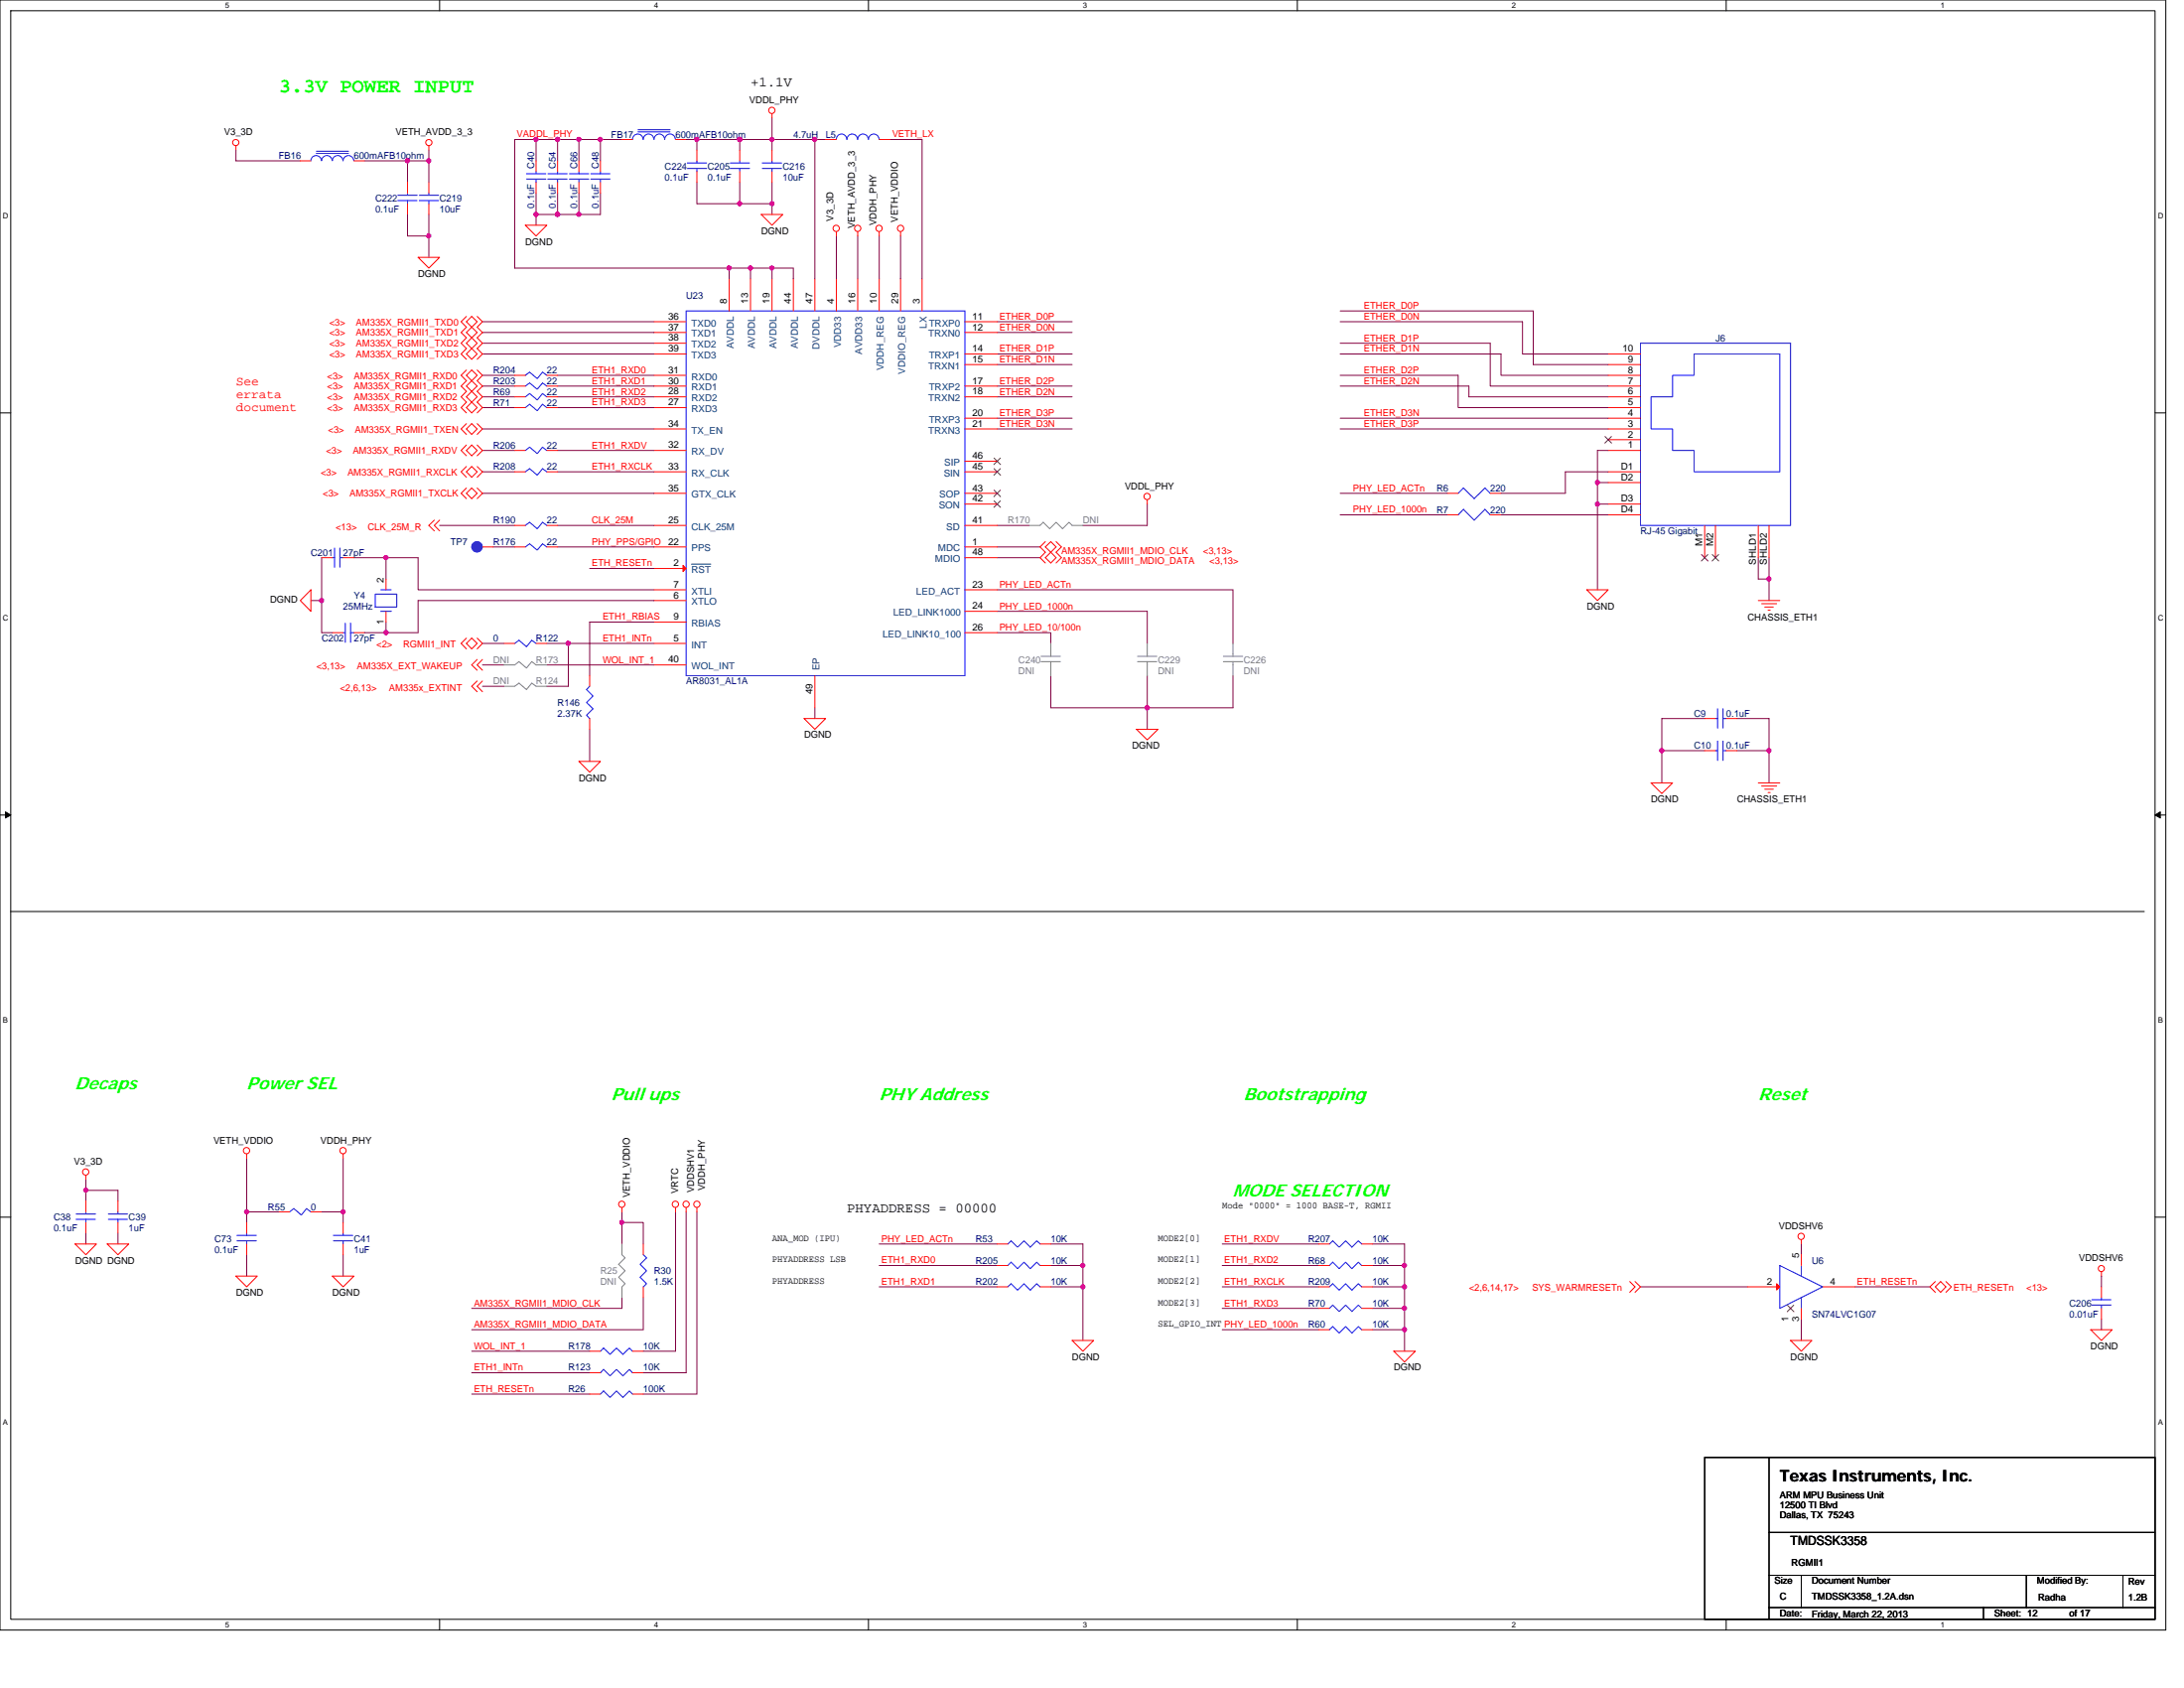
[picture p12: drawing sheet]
<svg xmlns="http://www.w3.org/2000/svg" width="279mm" height="216mm" viewBox="0 0 279 216" stroke-linecap="round" stroke-linejoin="round" font-family="sans-serif">
<path d="M0 0h277.1v208.5h-277.1zM1.4 1.4h274.3v205.7h-274.3z" fill="none" stroke="#000" stroke-width=".13"/>
<g fill="#fff">
<path d="M28.8 .1h.6v1.1h-.6z"/>
<path d="M28.8 207.3h.6v1.1h-.6z"/>
</g>
<path d="M56.2 0v1.4M56.2 207.1v1.4" fill="none" stroke="#000" stroke-width=".13"/>
<g fill="#fff">
<path d="M83.7 .1h.5v1.1h-.5z"/>
<path d="M83.7 207.3h.5v1.1h-.5z"/>
</g>
<path d="M111.1 0v1.4M111.1 207.1v1.4" fill="none" stroke="#000" stroke-width=".13"/>
<g fill="#fff">
<path d="M138.5 .1h.6v1.1h-.6z"/>
<path d="M138.5 207.3h.6v1.1h-.6z"/>
</g>
<path d="M166 0v1.4M166 207.1v1.4" fill="none" stroke="#000" stroke-width=".13"/>
<g fill="#fff">
<path d="M193.4 .1h.6v1.1h-.6z"/>
<path d="M193.4 207.3h.6v1.1h-.6z"/>
</g>
<path d="M220.8 0v1.4M220.8 207.1v1.4" fill="none" stroke="#000" stroke-width=".13"/>
<g fill="#fff">
<path d="M248.3 .1h.5v1.1h-.5z"/>
<path d="M248.3 207.3h.5v1.1h-.5z"/>
<path d="M.4 27.1h.7v1.1h-.7z"/>
<path d="M276.1 27.1h.7v1.1h-.7z"/>
<path d="M.4 78.5h.7v1.1h-.7z"/>
<path d="M276.1 78.5h.7v1.1h-.7z"/>
</g>
<path d="M0 52.8h1.4M275.7 52.8h1.4" fill="none" stroke="#000" stroke-width=".13"/>
<g fill="#fff">
<path d="M.4 130h.6v1.1h-.6z"/>
<path d="M276.1 130h.6v1.1h-.6z"/>
</g>
<path d="M0 104.2h1.4M275.7 104.2h1.4" fill="none" stroke="#000" stroke-width=".13"/>
<path d="M.7 103.8l.7 .4-.7 .4zM275.7 104.2l.7-.4v.8z" fill="#000" stroke="#000" stroke-width=".13"/>
<g fill="#fff">
<path d="M.4 181.4h.6v1.1h-.6z"/>
<path d="M276.1 181.4h.6v1.1h-.6z"/>
</g>
<path d="M1.4 116.6h272.9M0 155.7h1.4M275.7 155.7h1.4M218.1 186.4h57.6v20.7h-57.6zM226.3 186.4v20.6M226.3 196h49.4M226.3 201.5h49.4M226.3 205.6h49.4M230.4 201.5v4.1M253.7 205.6v1.4M259.2 201.5v4.1M271.6 201.5v4.1" fill="none" stroke="#000" stroke-width=".13"/>
<g fill="none" stroke="#800040" stroke-width=".13">
<path d="M30.2 19.2v1.4h8.2M54.9 19.2v1.4M68.6 17.8v2.8M68.6 17.8h-2.8v16.5h27.5M68.6 17.8h2.7M71.3 17.8v2.8M71.3 17.8h2.8M74.1 17.8h2.7M74.1 17.8v2.8M76.8 17.8v2.8M76.8 17.8h2.8M87.8 17.8h1.4"/>
<path d="M89.2 17.8v1.4M89.2 17.8h5.4M94.6 17.8h4.2v1.4M94.6 17.8v1.4M98.8 15.1v2.7h5.4M104.2 17.8h1.4M104.2 17.8v17.9M113.9 17.8h4.1v17.9M46.6 20.6h5.5M52.1 20.6h2.8M52.1 27.4v2.8h2.8M52.1 20.6v2.7"/>
<path d="M54.9 30.2v2.7M54.9 20.6v2.7M54.9 27.4v2.8M68.6 27.4v1.4M68.6 24.7v2.7M68.6 27.4h2.7M71.3 24.7v2.7M71.3 27.4h2.8M74.1 24.7v2.7M76.8 24.7v2.7h-2.7M89.2 23.3v2.8h5.4M93.3 34.3v1.4"/>
<path d="M93.3 34.3h2.7v1.4M94.6 23.3v2.8M94.6 26.1h4.2M96 34.3h2.8M98.8 26.1v1.3M98.8 34.3v1.4M98.8 23.3v2.8M98.8 34.3h2.7v1.4M107 30.2v5.5M109.7 30.2v5.5M112.5 30.2v5.5M115.2 30.2v5.5"/>
<path d="M171.5 39.8h24.7v6.8h9.5M61.7 42.5h22M61.7 41.1h22M61.7 45.3h22M61.7 43.9h22M61.7 54.9h22M61.7 57.6h4.1M61.7 48h4.1M61.7 49.4h4.1M61.7 50.8h4.1M61.7 52.1h4.1M71.3 57.6h12.4"/>
<path d="M71.3 49.4h12.4M71.3 50.8h12.4M71.3 52.1h12.4M71.3 48h12.4M127.6 45.3h9.6M127.6 46.6h9.6M127.6 50.8h9.6M127.6 41.1h9.6M127.6 53.5h9.6M127.6 42.5h9.6M127.6 54.9h9.6M127.6 49.4h9.6"/>
<path d="M171.4 49.4h16.5v1.4h17.8M171.4 41.1h23.4v4.2h10.9M171.5 45.3h20.5v2.7h13.7M171.5 53.5h34.2M171.5 54.9h34.2M171.5 48h15v4.1h19.2M171.5 43.9h19.1v5.5h15.1M205.7 57.6h-1.3v4.1M39.8 76.8h1.3M41.1 76.8v4.1h1.4M41.1 71.3v5.5M45.3 71.3h4.1"/>
<path d="M49.4 71.3h4.1v4.1h30.2M49.4 71.3v2.8M49.4 79.6v1.3M56.2 67.2h9.6M61.7 63.1h22M61.7 60.3h4.1M63.1 70h2.7M71.3 67.2h12.4M71.3 70h12.4M71.3 60.3h12.4M75.4 72.7h8.3M83.7 76.8h-30.2v4.1h-4.1"/>
<path d="M83.7 79.6h-8.3v6.8M127.6 71.3h5.5M127.6 75.4h30.1v6.9M127.6 70h5.5M127.6 67.2h4.1M127.6 78.2h19.2v4.1M146.8 64.5v2.7h-8.3M171.5 65.8h13.7M171.5 63.1h13.7M192 65.8h13.7M204.4 64.5v10.9M204.4 61.7h1.3"/>
<path d="M204.4 61.7v2.8h1.3M205.7 60.3h-5.4v2.8h-8.3M224.9 71.3v2.8h1.4M226.3 71.3v2.8M226.3 74.1v2.7M46.6 80.9h2.8M61.7 87.8h2.8M61.7 82.3h2.8M61.7 85h2.8M70 82.3h2.7v5.5h-2.7M70 85h13.7M72.7 82.3h11"/>
<path d="M75.4 93.3v4.1M104.2 90.5v1.4M127.6 80.9h6.8v1.4M134.4 86.4v4.1h12.4M146.8 90.5v2.8M146.8 86.4v4.1M157.7 86.4v4.1h-10.9M212.6 96v4.1M218.1 91.9h-5.5v4.1h5.5M222.2 91.9h4.1v4.1M222.2 96h4.1M226.3 96v4.1"/>
<path d="M11 152.3v1.3M11 157.7v1.4M11 150.9v1.4M11 152.3h4.1v1.3M15.1 157.7v1.4M31.6 155h4.1M31.6 155v1.4M31.6 148.1v6.9M41.1 155h2.8M43.9 155v1.4M43.9 148.1v6.9M79.6 156.4v2.7"/>
<path d="M79.6 155v1.4M79.6 156.4h2.7v2.7M86.4 155v17.8h-4.1M87.8 155v20.6h-5.5M89.2 155v23.3h-6.9M112.5 159.1h15.1M134.4 159.1h4.1v2.8M156.4 159.1h12.3M175.6 159.1h4.1v2.8M230.4 159.1v1.4M31.6 160.5v2.7M43.9 160.5v2.7"/>
<path d="M60.3 172.8h15.1M60.3 175.6h15.1M60.3 178.3h15.1M79.6 166v1.3h-19.3M82.3 166v4.1h-22M112.5 161.9h15.1M112.5 164.6h15.1M134.4 164.6h4.1M134.4 161.9h4.1M138.5 161.9v9.5M156.4 164.6h12.3M156.4 167.3h12.3"/>
<path d="M156.4 161.9h12.3M156.4 170.1h12.3M175.6 170.1h4.1M175.6 167.3h4.1M175.6 161.9h4.1M175.6 164.6h4.1M179.7 161.9v2.7M179.7 164.6v2.7M179.7 167.3v2.8M179.7 170.1v2.7M209.9 164.6h13.7M230.4 168.7v2.7"/>
<path d="M237.3 164.6h9.6M268.8 163.2v1.4M268.8 168.7v1.4"/>
</g>
<g fill="#f0f" stroke="#f0f" stroke-width=".13">
<circle cx="71.3" cy="27.4" r=".27"/>
<circle cx="94.6" cy="17.8" r=".27"/>
<circle cx="89.1" cy="17.8" r=".27"/>
<circle cx="54.9" cy="30.2" r=".27"/>
<circle cx="68.6" cy="17.8" r=".27"/>
<circle cx="71.3" cy="17.8" r=".27"/>
<circle cx="104.2" cy="17.8" r=".27"/>
<circle cx="98.7" cy="34.3" r=".27"/>
<circle cx="96" cy="34.3" r=".27"/>
<circle cx="54.9" cy="20.6" r=".27"/>
<circle cx="52.1" cy="20.6" r=".27"/>
<circle cx="72.7" cy="82.3" r=".27"/>
<circle cx="98.7" cy="17.8" r=".27"/>
<circle cx="68.6" cy="27.4" r=".27"/>
<circle cx="49.4" cy="71.3" r=".27"/>
<circle cx="49.4" cy="80.9" r=".27"/>
<circle cx="93.3" cy="34.3" r=".27"/>
<circle cx="74" cy="27.4" r=".27"/>
<circle cx="76.8" cy="17.8" r=".27"/>
<circle cx="74" cy="17.8" r=".27"/>
<circle cx="179.7" cy="161.8" r=".27"/>
<circle cx="179.7" cy="164.6" r=".27"/>
<circle cx="138.5" cy="164.6" r=".27"/>
<circle cx="179.7" cy="167.3" r=".27"/>
<circle cx="179.7" cy="170.1" r=".27"/>
<circle cx="79.6" cy="156.3" r=".27"/>
<circle cx="31.5" cy="155" r=".27"/>
<circle cx="43.9" cy="155" r=".27"/>
<circle cx="11" cy="152.2" r=".27"/>
<circle cx="41.1" cy="76.8" r=".27"/>
<circle cx="146.8" cy="90.5" r=".27"/>
<circle cx="98.7" cy="26" r=".27"/>
<circle cx="94.6" cy="26" r=".27"/>
<circle cx="138.5" cy="161.8" r=".27"/>
<circle cx="212.6" cy="96" r=".27"/>
<circle cx="226.3" cy="96" r=".27"/>
<circle cx="226.3" cy="74" r=".27"/>
<circle cx="204.4" cy="64.5" r=".27"/>
<circle cx="204.4" cy="61.7" r=".27"/>
</g>
<g fill="none" stroke="#f00" stroke-width=".13">
<path d="M30.2 18.6v.6M54.9 18.6v.6M79.6 17.8h1.3M86.4 17.8h1.4M89.2 19.2v1.4M94.6 19.2v1.4M98.8 14.5v.6M98.8 19.2v1.4M105.6 17.8h1.4M112.5 17.8h1.4M38.4 20.6h1.4M45.3 20.6h1.3"/>
<path d="M52.1 23.3v1.4M52.1 26.1v1.3M53.5 32.9h2.7l-1.3 1.4zM54.9 23.3v1.4M54.9 26.1v1.3M67.2 28.8h2.8l-1.4 1.4zM68.6 20.6v1.3M68.6 23.3v1.4M71.3 20.6v1.3M71.3 23.3v1.4M74.1 20.6v1.3M74.1 23.3v1.4"/>
<path d="M76.8 20.6v1.3M76.8 23.3v1.4M89.2 21.9v1.4M93.3 35.7v4.1M94.6 21.9v1.4M96 35.7v4.1M97.4 27.4h2.7l-1.3 1.4zM98.8 21.9v1.4M98.8 35.7v4.1M101.5 35.7v4.1M104.2 35.7v4.1M107 29.6v.6"/>
<path d="M107 35.7v4.1M109.7 29.6v.6M109.7 35.7v4.1M112.5 29.6v.6M112.5 35.7v4.1M115.2 29.6v.6M115.2 35.7v4.1M118 35.7v4.1M59.7 54.9l.6-.7 .7 .7-.7 .7zM59.7 41.1l.6-.6 .7 .6-.7 .7zM59.7 48l.6-.7 .7 .7-.7 .7zM59.7 54.2l-.7 .7 .7 .7"/>
<path d="M59.7 40.5l-.7 .6 .7 .7-.7 .7 .7 .7-.7 .7 .7 .7-.7 .7 .7 .7M59.7 56.9l-.7 .7 .7 .7M59.7 59.7l-.7 .6 .7 .7M59.7 47.3l-.7 .7 .7 .7-.7 .7 .7 .7-.7 .7 .7 .6-.7 .7 .7 .7M60.3 41.8l-.6 .7 .6 .7M60.3 43.2l-.6 .7 .6 .7M60.3 56.9l.7 .7-.7 .7-.6-.7zM60.3 48.7l-.6 .7 .6 .7M60.3 50.1l-.6 .7 .6 .6M60.3 41.8l.7 .7-.7 .7M60.3 43.2l.7 .7-.7 .7M60.3 44.6l.7 .7-.7 .7-.6-.7z"/>
<path d="M60.3 48.7l.7 .7-.7 .7M60.3 50.1l.7 .7-.7 .6M60.3 51.4l.7 .7-.7 .7-.6-.7zM61 54.2l.7 .7-.7 .7M61 40.5l.7 .6-.7 .7 .7 .7-.7 .7 .7 .7-.7 .7 .7 .7-.7 .7M61 56.9l.7 .7-.7 .7M61 59.7l.7 .6-.7 .7M61 47.3l.7 .7-.7 .7 .7 .7-.7 .7 .7 .7-.7 .6 .7 .7-.7 .7M65.8 52.1h1.4M65.8 57.6h1.4M65.8 48h1.4M65.8 49.4h1.4"/>
<path d="M65.8 50.8h1.4M70 52.1h1.3M70 57.6h1.3M70 48h1.3M70 49.4h1.3M70 50.8h1.3M83.7 52.1h4.1M83.7 50.8h4.1M83.7 49.4h4.1M83.7 48h4.1M83.7 57.6h4.1M83.7 54.9h4.1"/>
<path d="M83.7 41.1h4.1M83.7 42.5h4.1M83.7 43.9h4.1M83.7 45.3h4.1M123.4 59h4.2M123.4 41.1h4.2M123.4 42.5h4.2M123.4 45.3h4.2M123.4 46.6h4.2M123.4 49.4h4.2M123.4 50.8h4.2M123.4 53.5h4.2"/>
<path d="M123.4 54.9h4.2M205.7 57.6h4.2M205.7 56.2h4.2M205.7 54.9h4.2M205.7 53.5h4.2M205.7 52.1h4.2M205.7 50.8h4.2M205.7 49.4h4.2M205.7 48h4.2M205.7 46.6h4.2M205.7 45.3h4.2M39.8 75.4v2.8l-1.4-1.4z"/>
<path d="M41.1 71.3h1.4M43.9 71.3h1.4M49.4 78.2v1.4M49.4 74.1v1.3M55.6 66.5l-.7 .7 .7 .7M56.2 66.5l-.6 .7 .6 .7M59.7 63.1l.6-.7 .7 .7-.7 .7zM59.7 60.3l.6-.6 .7 .6-.7 .7zM59.7 62.4l-.7 .7 .7 .7M61 62.4l.7 .7-.7 .7M61.7 70h1.4M65.8 70h1.4"/>
<path d="M65.8 67.2h1.4M65.8 60.3h1.4M70 70h1.3M70 67.2h1.3M70 60.3h1.3M83.7 67.2h4.1M83.7 70h4.1M83.7 76.8h4.1M83.7 75.4h4.1M83.7 79.6h4.1M83.7 60.3h4.1M83.7 63.1h4.1"/>
<path d="M83.7 72.7h4.1M123.4 60.3h4.2M123.4 67.2h4.2M123.4 64.5h4.2M123.4 63.1h4.2M123.4 75.4h4.2M123.4 78.2h4.2M123.4 70h4.2M123.4 71.3h4.2M133.7 69.3l-.6 .7 .6 .6-.6 .7 .6 .7M133.7 70l.7-.7 .7 .7-.7 .6zM134.4 70.6l.7 .7-.7 .7-.7-.7z"/>
<path d="M135.1 69.3l.7 .7-.7 .6 .7 .7-.7 .7M146.8 63.9v.6M185.2 63.1h1.3M185.2 65.8h1.3M190.6 63.1h1.4M190.6 65.8h1.4M203 75.4h2.7l-1.3 1.4zM205.7 60.3h4.2M205.7 61.7h4.2M205.7 64.5h4.2M205.7 65.8h4.2M218.1 67.2v4.1"/>
<path d="M219.5 67.2v4.1M224.9 76.8h2.8M224.9 67.2v4.1M225.4 77.2h1.9M225.8 77.6h1.1M226.2 78h.3M226.3 67.2v4.1M42.5 80.9h1.4M45.3 80.9h1.3M59.7 82.3l.6-.7 .7 .7-.7 .7zM59.7 81.6l-.7 .7 .7 .7M61 84.3l-.7 .7 .7 .7"/>
<path d="M61 87.1l-.7 .7 .7 .7M61 81.6l.7 .7-.7 .7M61.7 84.3l-.7 .7 .7 .7M61.7 87.1l-.7 .7 .7 .7M64.5 82.3h1.3M68.6 82.3h1.4M74.1 97.4h2.7l-1.4 1.4zM75.4 86.4v1.4M75.4 91.9v1.4M83.7 82.3h4.1M83.7 85h4.1M102.9 91.9h2.7l-1.4 1.4z"/>
<path d="M104.2 86.4v4.1M123.4 80.9h4.2M145.4 93.3h2.7l-1.3 1.3zM218.1 91.9h1.4M218.1 96h1.4M220.8 91.9h1.4M220.8 96h1.4M211.2 100.1h2.8l-1.4 1.4zM224.9 100.1h2.8M225.4 100.5h1.9M225.8 100.9h1.1M226.2 101.4h.3"/>
<path d="M9.6 159.1h2.7l-1.3 1.4zM11 150.3v.6M11 153.6v1.4M11 156.4v1.3M13.7 159.1h2.8l-1.4 1.4zM15.1 153.6v1.4M15.1 156.4v1.3M31.6 147.6v.5M31.6 156.4v1.3M31.6 159.1v1.4M35.7 155h1.3M39.8 155h1.3"/>
<path d="M43.9 147.6v.5M43.9 156.4v1.3M43.9 159.1v1.4M79.6 154.5v.5M82.3 159.1v1.4M86.4 154.5v.5M87.8 154.5v.5M89.2 154.5v.5M127.6 159.1h1.3M133.1 159.1h1.3M168.7 159.1h1.4M174.2 159.1h1.4"/>
<path d="M230.4 158.6v.5M30.2 163.2h2.7l-1.3 1.4zM42.5 163.2h2.8l-1.4 1.4zM75.4 178.3h1.4M75.4 175.6h1.4M75.4 172.8h1.4M80.9 178.3h1.4M80.9 175.6h1.4M80.9 172.8h1.4M82.3 164.6v1.4M127.6 161.9h1.3M127.6 164.6h1.3"/>
<path d="M133.1 161.9h1.3M133.1 164.6h1.3M137.2 171.4h2.7l-1.4 1.4zM168.7 170.1h1.4M168.7 164.6h1.4M168.7 167.3h1.4M168.7 161.9h1.4M174.2 170.1h1.4M174.2 164.6h1.4M174.2 167.3h1.4M174.2 161.9h1.4M178.3 172.8h2.8l-1.4 1.4z"/>
<path d="M208.5 163.9l.7 .7-.7 .7M209.2 163.9l.7 .7-.7 .7M223.6 164.6h4.1M229.1 171.4h2.7l-1.4 1.4zM229.1 167.3h.1M230.4 160.5v1.4M230.4 167.3v1.4M233.2 164.6h4.1M247.6 164.6l.7-.7 .6 .7-.6 .7zM247.6 163.9l-.7 .7 .7 .7M248.9 163.9l.7 .7-.7 .7M267.5 170.1h2.7l-1.4 1.4z"/>
<path d="M268.8 162.7v.5M268.8 164.6v1.4M268.8 167.3v1.4"/>
<circle cx="30.2" cy="18.2" r=".4"/>
<circle cx="54.9" cy="18.2" r=".4"/>
<circle cx="98.7" cy="14.1" r=".4"/>
<circle cx="107" cy="29.2" r=".4"/>
<circle cx="109.7" cy="29.2" r=".4"/>
<circle cx="112.5" cy="29.2" r=".4"/>
<circle cx="115.2" cy="29.2" r=".4"/>
<circle cx="146.7" cy="63.5" r=".4"/>
<circle cx="11" cy="149.9" r=".4"/>
<circle cx="31.5" cy="147.2" r=".4"/>
<circle cx="43.9" cy="147.2" r=".4"/>
<circle cx="79.5" cy="154" r=".4"/>
<circle cx="86.4" cy="154" r=".4"/>
<circle cx="87.8" cy="154" r=".4"/>
<circle cx="89.2" cy="154" r=".4"/>
<circle cx="230.4" cy="158.1" r=".4"/>
<circle cx="268.8" cy="162.3" r=".39"/>
</g>
<g fill="none" stroke="#00f" stroke-width=".13">
<path d="M40.5 19.6h4.1M40.5 19.3h4.1M80.9 17.8a.68 .68 0 0 1 .7-.7 .68 .68 0 0 1 .7 .7M81.6 16.9h4.1M81.6 16.6h4.1M82.3 17.8a.68 .68 0 0 1 .7-.7 .68 .68 0 0 1 .7 .7 .69 .69 0 0 1 .6-.7 .69 .69 0 0 1 .7 .7M85 17.8a.68 .68 0 0 1 .7-.7 .68 .68 0 0 1 .7 .7M107 17.8a.67 .67 0 0 1 .7-.7 .67 .67 0 0 1 .6 .7M108.4 17.8a.68 .68 0 0 1 .6-.7 .68 .68 0 0 1 .7 .7M109.7 17.8a.68 .68 0 0 1 .7-.7 .68 .68 0 0 1 .7 .7 .69 .69 0 0 1 .7-.7 .69 .69 0 0 1 .7 .7M39.8 20.6a.68 .68 0 0 1 .6-.7 .68 .68 0 0 1 .7 .7M41.1 20.6a.68 .68 0 0 1 .7-.7 .68 .68 0 0 1 .7 .7 .69 .69 0 0 1 .7-.7 .69 .69 0 0 1 .7 .7"/>
<path d="M43.9 20.6a.68 .68 0 0 1 .7-.7 .68 .68 0 0 1 .7 .7M50.9 25.7h2.5M50.9 25h2.5M52.1 24.7v.3M52.1 25.7v.4M53.6 25.7h2.5M53.6 25h2.5M54.9 24.7v.3M54.9 25.7v.4M67.4 22.9h2.4M67.4 22.2h2.4M68.6 21.9v.3"/>
<path d="M68.6 22.9v.4M70.1 22.9h2.5M70.1 22.2h2.5M71.3 21.9v.3M71.3 22.9v.4M72.8 22.9h2.5M72.8 22.2h2.5M74.1 21.9v.3M74.1 22.9v.4M75.6 22.9h2.4M75.6 22.2h2.4M76.8 21.9v.3"/>
<path d="M76.8 22.9v.4M87.8 39.8h35.6v46.6h-35.6zM87.9 21.5h2.5M87.9 20.8h2.5M89.2 20.6v.2M89.2 21.5v.4M93.4 21.5h2.5M93.4 20.8h2.5M94.6 20.6v.2M94.6 21.5v.4M97.5 21.5h2.5M97.5 20.8h2.5"/>
<path d="M98.8 20.6v.2M98.8 21.5v.4M67.2 52.1l.6-.4 .9 .8 .7-.8 .6 .4M67.2 57.6l.6-.4 .9 .8 .7-.8 .6 .4M67.2 48l.6-.4 .9 .8 .7-.8 .6 .4M67.2 49.4l.6-.4 .9 .8 .7-.8 .6 .4M67.2 50.8l.6-.5 .9 .9 .7-.9 .6 .5M209.9 43.9h19.2v23.3h-19.2zM214 48h2.7v-2.7h11v15h-11v-2.7h-2.7v-2.7h-2.8v-4.1h2.8zM42.5 71.3h.3M42.8 70.1v2.5M43.5 70.1v2.5"/>
<path d="M43.5 71.3h.4M44.2 79.7v2.5M44.9 79.7v2.5M48 76h2.8v1.6h-2.8zM48.7 78.2h1.4M48.7 75.4h1.4M67.2 70l.6-.4 .9 .8 .7-.8 .6 .4M67.2 67.2l.6-.4 .9 .8 .7-.8 .6 .4M67.2 60.3l.6-.4 .9 .9 .7-.9 .6 .4M186.5 63.1l.7-.7 1.4 1.4 1.4-1.4 .6 .7M186.5 65.8l.7-.6 1.4 1.3 1.4-1.3 .6 .6M43.9 80.9h.3"/>
<path d="M44.9 80.9h.4M65.8 82.3l.6-.4 1 .8 .6-.8 .6 .4M75.4 87.8l-.4 .4 .9 .8-.9 .9 .9 .8-.9 .8 .4 .4M219.5 91.9h.2M219.5 96h.2M219.7 90.7v2.4M219.7 94.8v2.5M220.4 90.7v2.4M220.4 94.8v2.5M220.4 91.9h.4M220.4 96h.4M9.7 156h2.5"/>
<path d="M9.7 155.3h2.5M11 155v.3M11 156v.4M13.9 156h2.4M13.9 155.3h2.4M15.1 155v.3M15.1 156v.4M30.3 158.7h2.5M30.3 158h2.5M31.6 157.7v.3M31.6 158.7v.4M39.8 155l-.6-.4-.7 .8-.9-.8-.6 .4"/>
<path d="M42.7 158.7h2.4M42.7 158h2.4M43.9 157.7v.3M43.9 158.7v.4M133.1 159.1l-.5-.4-.8 .8-.8-.8-.8 .8-.9-.8-.4 .4M174.2 159.1l-.4-.4-.8 .8-.9-.8-.8 .8-.8-.8-.4 .4M80.9 178.3l-.4-.4-.8 .8-.8-.8-.9 .8-.8-.8-.4 .4M80.9 175.6l-.4-.4-.8 .8-.8-.8-.9 .8-.8-.8-.4 .4M80.9 172.8l-.4-.4-.8 .8-.8-.8-.9 .8-.8-.8-.4 .4M82.3 160.5l.4 .4-.8 .8 .8 .8-.8 .9 .8 .8-.4 .4M133.1 161.9l-.5-.5-.8 .9-.8-.9-.8 .9-.9-.9-.4 .5M133.1 164.6l-.5-.4-.8 .8-.8-.8-.8 .8-.9-.8-.4 .4"/>
<path d="M174.2 170.1l-.4-.4-.8 .8-.9-.8-.8 .8-.8-.8-.4 .4M174.2 164.6l-.4-.4-.8 .8-.9-.8-.8 .8-.8-.8-.4 .4M174.2 167.3l-.4-.4-.8 .8-.9-.8-.8 .8-.8-.8-.4 .4M174.2 161.9l-.4-.5-.8 .9-.9-.9-.8 .9-.8-.9-.4 .5M227.7 161.9l5.5 2.7-5.5 2.7zM230.4 161.9v1.3M230.4 166v1.3M267.6 166.9h2.5M267.6 166.2h2.5M268.8 166v.2M268.8 166.9v.4"/>
</g>
<g fill="#f00" stroke="#f00" stroke-width=".13">
<path d="M227.3 164.2l.4 .4-.4 .4z"/>
<path d="M87.4 72.3l.4 .4-.4 .4z"/>
</g>
<g fill="none" stroke="#804000" stroke-width=".13">
<path d="M127.2 59.9l.8 .9M127.2 58.6l.8 .8M128 59.9l-.9 .9M128 58.6l-.9 .8M205.3 55.8l.9 .9M206.1 55.8l-.8 .9M127.2 64.1l.8 .8M127.2 62.7l.8 .8M128 64.1l-.9 .8M128 62.7l-.9 .8M217.7 70.9l.8 .9M218.5 70.9l-.8 .9"/>
<path d="M219.1 70.9l.8 .9M219.9 70.9l-.9 .9M228.7 166.9l.8 .9M229.5 166.9l-.9 .9"/>
</g>
<g fill="none" stroke="#808080" stroke-width=".13">
<path d="M131.7 67.2h1.4l.4-.4 .8 .8 .8-.8 .8 .8 .9-.8 .4 .4h1.3M64.5 87.8h1.3l.6-.4 1 .8 .6-.8 .6 .4h1.4M64.5 85h1.3l.6-.4 1 .8 .6-.8 .6 .4h1.4M133.2 84.6h2.5M133.2 83.9h2.5M134.4 82.3v1.6M134.4 84.6v1.8M145.5 84.6h2.5M145.5 83.9h2.5M146.8 82.3v1.6M146.8 84.6v1.8M156.5 84.6h2.5"/>
<path d="M156.5 83.9h2.5M157.7 82.3v1.6M157.7 84.6v1.8M79.6 159.1v1.4l.4 .4-.9 .8 .9 .8-.9 .9 .9 .8-.4 .4v1.4"/>
</g>
<path d="M88.5 72.2h2.4" fill="none" stroke="#004080" stroke-width=".13"/>
<circle cx="61" cy="69.9" r=".67" fill="#00f" stroke="#00f" stroke-width=".13"/>
<text font-size="2.6" fill="#0f0" x="35.7" y="11.8">3.3V POWER INPUT</text>
<g font-size="2.3" fill="#0f0">
<text x="9.6" y="139.3">Decaps</text>
<text x="31.6" y="139.3">Power SEL</text>
<text x="78.2" y="140.7">Pull ups</text>
<text x="112.5" y="140.7">PHY Address</text>
<text x="159.1" y="140.7">Bootstrapping</text>
<text x="224.9" y="140.7">Reset</text>
<text x="157.7" y="153.1">MODE SELECTION</text>
</g>
<text font-size="2.1" x="227.7" y="189.5">Texas Instruments, Inc.</text>
<g font-size="1.8">
<text x="96" y="11">+1.1V</text>
<text x="108.4" y="155">PHYADDRESS = 00000</text>
</g>
<g font-size="1.6" fill="#f00">
<text x="30.2" y="49.3">See</text>
<text x="30.2" y="50.9">errata</text>
<text x="30.2" y="52.5">document</text>
</g>
<text font-size="1.6" x="229.1" y="197.6">TMDSSK3358</text>
<g font-size="1.2">
<text x="28.7" y="17.3">V3_3D</text>
<text x="50.6" y="17.3">VETH_AVDD_3_3</text>
<text x="95.9" y="13.2">VDDL_PHY</text>
<text x="97.4" y="29.9">DGND</text>
<text x="106.6" y="28.3" transform="rotate(-90 106.6 28.3)">V3_3D</text>
<text x="109.4" y="29.2" transform="rotate(-90 109.4 29.2)">VETH_AVDD_3_3</text>
<text x="112.1" y="28.8" transform="rotate(-90 112.1 28.8)">VDDH_PHY</text>
<text x="114.9" y="28.4" transform="rotate(-90 114.9 28.4)">VETH_VDDIO</text>
<text x="53.5" y="35.4">DGND</text>
<text x="67.2" y="31.3">DGND</text>
<text x="85.5" y="40.9">36</text>
<text x="93" y="38.8" transform="rotate(-90 93 38.8)">8</text>
<text x="95.7" y="38.8" transform="rotate(-90 95.7 38.8)">13</text>
<text x="98.5" y="38.8" transform="rotate(-90 98.5 38.8)">19</text>
<text x="101.2" y="38.8" transform="rotate(-90 101.2 38.8)">44</text>
<text x="103.9" y="38.8" transform="rotate(-90 103.9 38.8)">47</text>
<text x="106.7" y="38.8" transform="rotate(-90 106.7 38.8)">4</text>
<text x="109.4" y="38.8" transform="rotate(-90 109.4 38.8)">16</text>
<text x="112.2" y="38.8" transform="rotate(-90 112.2 38.8)">10</text>
<text x="114.9" y="38.8" transform="rotate(-90 114.9 38.8)">29</text>
<text x="117.7" y="38.8" transform="rotate(-90 117.7 38.8)">3</text>
<text x="124.4" y="40.9">11</text>
<text x="85.5" y="47.7">31</text>
<text x="85.5" y="42.2">37</text>
<text x="85.5" y="43.6">38</text>
<text x="85.5" y="45">39</text>
<text x="124.4" y="45">14</text>
<text x="124.4" y="42.2">12</text>
<text x="124.4" y="46.3">15</text>
<text x="207.6" y="45">10</text>
<text x="208.2" y="47.7">8</text>
<text x="208.2" y="46.3">9</text>
<text x="85.5" y="51.8">27</text>
<text x="85.5" y="50.5">28</text>
<text x="85.5" y="49.1">30</text>
<text x="124.4" y="49.1">17</text>
<text x="124.4" y="53.2">20</text>
<text x="124.4" y="50.5">18</text>
<text x="208.2" y="53.2">4</text>
<text x="208.2" y="51.8">5</text>
<text x="208.2" y="50.5">6</text>
<text x="208.2" y="49.1">7</text>
<text x="85.5" y="57.3">32</text>
<text x="85.5" y="54.6">34</text>
<text x="124.4" y="54.6">21</text>
<text x="124.4" y="58.7">46</text>
<text x="208.2" y="57.3">1</text>
<text x="208.2" y="55.9">2</text>
<text x="208.2" y="54.6">3</text>
<text x="85.5" y="60">33</text>
<text x="85.5" y="62.8">35</text>
<text x="124.4" y="64.2">42</text>
<text x="124.4" y="60">45</text>
<text x="124.4" y="62.8">43</text>
<text x="143.9" y="62.6">VDDL_PHY</text>
<text x="207.3" y="60">D1</text>
<text x="207.3" y="61.4">D2</text>
<text x="207.3" y="64.2">D3</text>
<text x="207.3" y="65.6">D4</text>
<text x="85.5" y="66.9">25</text>
<text x="85.5" y="69.7">22</text>
<text x="124.4" y="66.9">41</text>
<text x="124.4" y="69.7">1</text>
<text x="124.4" y="71">48</text>
<text x="217.8" y="69.9" transform="rotate(-90 217.8 69.9)">M1</text>
<text x="219.2" y="69.9" transform="rotate(-90 219.2 69.9)">M2</text>
<text x="34.6" y="77.1">DGND</text>
<text x="49.1" y="74.5" transform="rotate(-90 49.1 74.5)">2</text>
<text x="86.1" y="72.4">2</text>
<text x="86.1" y="76.5">6</text>
<text x="86.1" y="75.1">7</text>
<text x="124.4" y="75.1">23</text>
<text x="124.4" y="77.9">24</text>
<text x="203" y="77.9">DGND</text>
<text x="224.6" y="72.2" transform="rotate(-90 224.6 72.2)">SHLD1</text>
<text x="226" y="72.2" transform="rotate(-90 226 72.2)">SHLD2</text>
<text x="49.1" y="79.8" transform="rotate(-90 49.1 79.8)">1</text>
<text x="86.1" y="82">5</text>
<text x="86.1" y="79.3">9</text>
<text x="124.4" y="80.6">26</text>
<text x="223.6" y="79.3">CHASSIS_ETH1</text>
<text x="85.5" y="84.8">40</text>
<text x="103.9" y="88.8" transform="rotate(-90 103.9 88.8)">49</text>
<text x="102.9" y="94.4">DGND</text>
<text x="144.8" y="95.8">DGND</text>
<text x="74.1" y="99.9">DGND</text>
<text x="211.2" y="102.6">DGND</text>
<text x="222.2" y="102.6">CHASSIS_ETH1</text>
<text x="9.5" y="149">V3_3D</text>
<text x="27.3" y="146.2">VETH_VDDIO</text>
<text x="41" y="146.2">VDDH_PHY</text>
<text x="80.6" y="153.2" transform="rotate(-90 80.6 153.2)">VETH_VDDIO</text>
<text x="86.7" y="152.7" transform="rotate(-90 86.7 152.7)">VRTC</text>
<text x="88.8" y="152.5" transform="rotate(-90 88.8 152.5)">VDDSHV1</text>
<text x="90.2" y="152.3" transform="rotate(-90 90.2 152.3)">VDDH_PHY</text>
<text x="156.4" y="154.6">Mode &quot;0000&quot; = 1000 BASE-T, RGMII</text>
<text x="9.6" y="161.6">DGND DGND</text>
<text x="98.8" y="161.5">PHYADDRESS LSB</text>
<text x="98.8" y="158.7">ANA_MOD (IPU)</text>
<text x="148.1" y="161.5">MODE2[1]</text>
<text x="148.1" y="158.7">MODE2[0]</text>
<text x="227.6" y="157.2">VDDSHV6</text>
<text x="230.1" y="160.9" transform="rotate(-90 230.1 160.9)">5</text>
<text x="266" y="161.3">VDDSHV6</text>
<text x="30.2" y="165.7">DGND</text>
<text x="42.5" y="165.7">DGND</text>
<text x="98.8" y="164.2">PHYADDRESS</text>
<text x="148.1" y="166.9">MODE2[3]</text>
<text x="148.1" y="164.2">MODE2[2]</text>
<text x="226.1" y="164.3">2</text>
<text x="234.1" y="164.3">4</text>
<text x="137.2" y="173.9">DGND</text>
<text x="148.1" y="169.7">SEL_GPIO_INT PHY_LED_1000n</text>
<text x="228.8" y="169" transform="rotate(-90 228.8 169)">1</text>
<text x="229.1" y="173.9">DGND</text>
<text x="230.1" y="169" transform="rotate(-90 230.1 169)">3</text>
<text x="267.5" y="172.6">DGND</text>
<text x="178.3" y="175.3">DGND</text>
<text x="227.7" y="191.6">ARM MPU Business Unit</text>
<text x="227.7" y="192.9">12500 TI Blvd</text>
<text x="227.7" y="194.2">Dallas, TX 75243</text>
<text x="227" y="202.6">Size</text>
<text x="229.2" y="200.3">RGMII1</text>
<text x="231.8" y="202.6">Document Number</text>
<text x="260.6" y="202.6">Modified By:</text>
<text x="272.3" y="202.8">Rev</text>
<text x="227.7" y="206.7">Date:</text>
<text x="227.7" y="204.5">C</text>
<text x="231.8" y="206.9">Friday, March 22, 2013</text>
<text x="231.8" y="204.5">TMDSSK3358_1.2A.dsn</text>
<text x="255.1" y="206.7">Sheet: 12</text>
<text x="260.8" y="204.7">Radha</text>
<text x="264.7" y="206.7">of 17</text>
<text x="272.3" y="204.7">1.2B</text>
</g>
<g font-size="1.2" fill="#f00">
<text x="66.1" y="17.6">VADDL_PHY</text>
<text x="114.1" y="17.6">VETH_LX</text>
<text x="42.1" y="41.6">&lt;3&gt;</text>
<text x="45.6" y="41.6">AM335X_RGMII1_TXD0</text>
<text x="127.8" y="40.9">ETHER_D0P</text>
<text x="174.5" y="39.5">ETHER_D0P</text>
<text x="174.5" y="40.9">ETHER_D0N</text>
<text x="42.1" y="43">&lt;3&gt;</text>
<text x="42.1" y="44.3">&lt;3&gt;</text>
<text x="42.1" y="45.7">&lt;3&gt;</text>
<text x="45.6" y="43">AM335X_RGMII1_TXD1</text>
<text x="45.6" y="44.3">AM335X_RGMII1_TXD2</text>
<text x="45.6" y="45.7">AM335X_RGMII1_TXD3</text>
<text x="75.7" y="47.7">ETH1_RXD0</text>
<text x="127.8" y="45">ETHER_D1P</text>
<text x="127.8" y="46.4">ETHER_D1N</text>
<text x="127.8" y="42.2">ETHER_D0N</text>
<text x="174.5" y="43.6">ETHER_D1P</text>
<text x="174.5" y="45">ETHER_D1N</text>
<text x="174.5" y="47.7">ETHER_D2P</text>
<text x="41.8" y="48.5">&lt;3&gt;</text>
<text x="41.8" y="49.8">&lt;3&gt;</text>
<text x="41.8" y="51.2">&lt;3&gt;</text>
<text x="41.8" y="52.6">&lt;3&gt;</text>
<text x="45.3" y="48.5">AM335X_RGMII1_RXD0</text>
<text x="45.3" y="49.8">AM335X_RGMII1_RXD1</text>
<text x="45.3" y="51.2">AM335X_RGMII1_RXD2</text>
<text x="45.3" y="52.6">AM335X_RGMII1_RXD3</text>
<text x="75.7" y="49.1">ETH1_RXD1</text>
<text x="75.7" y="50.5">ETH1_RXD2</text>
<text x="75.7" y="51.9">ETH1_RXD3</text>
<text x="127.8" y="50.5">ETHER_D2N</text>
<text x="127.8" y="53.2">ETHER_D3P</text>
<text x="127.8" y="49.1">ETHER_D2P</text>
<text x="174.5" y="49.1">ETHER_D2N</text>
<text x="174.5" y="53.2">ETHER_D3N</text>
<text x="41.7" y="58">&lt;3&gt;</text>
<text x="42" y="55.3">&lt;3&gt;</text>
<text x="45.1" y="58">AM335X_RGMII1_RXDV</text>
<text x="45.4" y="55.3">AM335X_RGMII1_TXEN</text>
<text x="75.7" y="57.3">ETH1_RXDV</text>
<text x="127.8" y="54.6">ETHER_D3N</text>
<text x="174.5" y="54.6">ETHER_D3P</text>
<text x="41" y="60.8">&lt;3&gt;</text>
<text x="41.3" y="63.5">&lt;3&gt;</text>
<text x="44.4" y="60.8">AM335X_RGMII1_RXCLK</text>
<text x="44.7" y="63.5">AM335X_RGMII1_TXCLK</text>
<text x="75.7" y="60.1">ETH1_RXCLK</text>
<text x="173.1" y="65.6">PHY_LED_1000n</text>
<text x="173.1" y="62.8">PHY_LED_ACTn</text>
<text x="42.9" y="67.8">&lt;13&gt;</text>
<text x="47.1" y="67.8">CLK_25M_R</text>
<text x="75.7" y="69.7">PHY_PPS/GPIO</text>
<text x="75.7" y="66.9">CLK_25M</text>
<text x="135.8" y="70.8">AM335X_RGMII1_MDIO_CLK</text>
<text x="153.9" y="70.8">&lt;3,13&gt;</text>
<text x="75.7" y="72.4">ETH_RESETn</text>
<text x="127.8" y="75.2">PHY_LED_ACTn</text>
<text x="127.8" y="77.9">PHY_LED_1000n</text>
<text x="135.8" y="72.2">AM335X_RGMII1_MDIO_DATA</text>
<text x="154.7" y="72.2">&lt;3,13&gt;</text>
<text x="48.2" y="82.7">&lt;2&gt;</text>
<text x="51.6" y="82.7">RGMII1_INT</text>
<text x="77.1" y="82">ETH1_INTn</text>
<text x="77.1" y="79.3">ETH1_RBIAS</text>
<text x="127.8" y="80.6">PHY_LED_10/100n</text>
<text x="40.5" y="85.6">&lt;3,13&gt;</text>
<text x="43.5" y="88.3">&lt;2,6,13&gt;</text>
<text x="45.7" y="85.6">AM335X_EXT_WAKEUP</text>
<text x="49.8" y="88.3">AM335x_EXTINT</text>
<text x="77.1" y="84.8">WOL_INT_1</text>
<text x="112.8" y="161.6">ETH1_RXD0</text>
<text x="112.8" y="158.8">PHY_LED_ACTn</text>
<text x="156.6" y="161.6">ETH1_RXD2</text>
<text x="156.6" y="158.8">ETH1_RXDV</text>
<text x="60.6" y="167.1">AM335X_RGMII1_MDIO_CLK</text>
<text x="112.8" y="164.3">ETH1_RXD1</text>
<text x="156.6" y="164.3">ETH1_RXCLK</text>
<text x="156.6" y="167.1">ETH1_RXD3</text>
<text x="187.9" y="165">&lt;2,6,14,17&gt;</text>
<text x="196" y="165">SYS_WARMRESETn</text>
<text x="237.6" y="164.3">ETH_RESETn</text>
<text x="249.9" y="165">ETH_RESETn</text>
<text x="259.2" y="165">&lt;13&gt;</text>
<text x="60.6" y="169.8">AM335X_RGMII1_MDIO_DATA</text>
<text x="60.6" y="172.6">WOL_INT_1</text>
<text x="60.6" y="175.3">ETH1_INTn</text>
<text x="60.6" y="178">ETH_RESETn</text>
</g>
<g font-size="1.2" fill="#000080">
<text x="78.2" y="17.6">FB17</text>
<text x="86.4" y="17.6">600mAFB10ohm</text>
<text x="101.5" y="17.6">4.7uH</text>
<text x="105.6" y="17.6">L5</text>
<text x="35.7" y="20.3">FB16</text>
<text x="45.3" y="20.3">600mAFB10ohm</text>
<text x="68.3" y="21.5" transform="rotate(-90 68.3 21.5)">C40</text>
<text x="71.1" y="21.5" transform="rotate(-90 71.1 21.5)">C54</text>
<text x="73.9" y="21.5" transform="rotate(-90 73.9 21.5)">C66</text>
<text x="76.6" y="21.5" transform="rotate(-90 76.6 21.5)">C48</text>
<text x="85" y="21.7">C224</text>
<text x="85" y="23.1">0.1uF</text>
<text x="90.5" y="21.7">C205</text>
<text x="90.5" y="23.1">0.1uF</text>
<text x="100.1" y="21.7">C216</text>
<text x="100.1" y="23.1">10uF</text>
<text x="48" y="25.8">C222</text>
<text x="48" y="27.2">0.1uF</text>
<text x="56.2" y="25.8">C219</text>
<text x="56.2" y="27.2">10uF</text>
<text x="68.3" y="26.6" transform="rotate(-90 68.3 26.6)">0.1uF</text>
<text x="71.1" y="26.6" transform="rotate(-90 71.1 26.6)">0.1uF</text>
<text x="73.9" y="26.6" transform="rotate(-90 73.9 26.6)">0.1uF</text>
<text x="76.6" y="26.6" transform="rotate(-90 76.6 26.6)">0.1uF</text>
<text x="87.8" y="38.2">U23</text>
<text x="63.1" y="47.8">R204</text>
<text x="70" y="47.8">22</text>
<text x="219.5" y="43.6">J6</text>
<text x="63.1" y="51.9">R71</text>
<text x="63.1" y="49.1">R203</text>
<text x="63.1" y="50.5">R69</text>
<text x="70" y="49.1">22</text>
<text x="70" y="51.9">22</text>
<text x="70" y="50.5">22</text>
<text x="63.1" y="57.4">R206</text>
<text x="70" y="57.4">22</text>
<text x="63.1" y="60.1">R208</text>
<text x="70" y="60.1">22</text>
<text x="183.8" y="62.8">R6</text>
<text x="183.8" y="65.6">R7</text>
<text x="190.6" y="62.8">220</text>
<text x="190.6" y="65.6">220</text>
<text x="39.8" y="71.1">C201</text>
<text x="43.9" y="71.1">27pF</text>
<text x="57.6" y="69.7">TP7</text>
<text x="63.1" y="69.7">R176</text>
<text x="63.1" y="67">R190</text>
<text x="70" y="69.7">22</text>
<text x="70" y="67">22</text>
<text x="209.9" y="68.3">RJ-45 Gigabit</text>
<text x="43.9" y="77.9">25MHz</text>
<text x="45.3" y="76.6">Y4</text>
<text x="41.1" y="82">C202</text>
<text x="45.3" y="82">27pF</text>
<text x="63.1" y="82">0</text>
<text x="68.6" y="82">R122</text>
<text x="87.8" y="87.5">AR8031_AL1A</text>
<text x="71.3" y="90.3">R146</text>
<text x="71.3" y="91.7">2.37K</text>
<text x="216.7" y="91.7">C9</text>
<text x="216.7" y="95.8">C10</text>
<text x="220.8" y="95.8">0.1uF</text>
<text x="220.8" y="91.7">0.1uF</text>
<text x="34.3" y="154.7">R55</text>
<text x="39.8" y="154.7">0</text>
<text x="6.9" y="156.1">C38</text>
<text x="6.9" y="157.5">0.1uF</text>
<text x="16.5" y="156.1">C39</text>
<text x="16.5" y="157.5">1uF</text>
<text x="27.4" y="158.9">C73</text>
<text x="27.4" y="160.2">0.1uF</text>
<text x="45.3" y="158.9">C41</text>
<text x="45.3" y="160.2">1uF</text>
<text x="124.8" y="161.6">R205</text>
<text x="124.8" y="158.9">R53</text>
<text x="134.4" y="161.6">10K</text>
<text x="134.4" y="158.9">10K</text>
<text x="167.3" y="158.9">R207</text>
<text x="167.3" y="161.6">R68</text>
<text x="175.6" y="158.9">10K</text>
<text x="175.6" y="161.6">10K</text>
<text x="231.8" y="161.6">U6</text>
<text x="83.7" y="163">R30</text>
<text x="83.7" y="164.3">1.5K</text>
<text x="124.8" y="164.3">R202</text>
<text x="134.4" y="164.3">10K</text>
<text x="167.3" y="164.3">R209</text>
<text x="167.3" y="167.1">R70</text>
<text x="175.6" y="164.3">10K</text>
<text x="175.6" y="167.1">10K</text>
<text x="264.7" y="167.1">C206</text>
<text x="72.7" y="172.6">R178</text>
<text x="82.3" y="172.6">10K</text>
<text x="167.3" y="169.8">R60</text>
<text x="175.6" y="169.8">10K</text>
<text x="231.8" y="168.5">SN74LVC1G07</text>
<text x="264.7" y="168.5">0.01uF</text>
<text x="72.7" y="178.1">R26</text>
<text x="72.7" y="175.3">R123</text>
<text x="82.3" y="175.3">10K</text>
<text x="82.3" y="178.1">100K</text>
</g>
<g font-size="1.2" fill="#004080">
<text x="88.5" y="41.7">TXD0</text>
<text x="118.5" y="42" transform="rotate(-90 118.5 42)">LX</text>
<text x="118.8" y="41.7">TRXP0</text>
<text x="88.5" y="43.1">TXD1</text>
<text x="88.5" y="44.5">TXD2</text>
<text x="88.5" y="45.8">TXD3</text>
<text x="93.9" y="44.6" transform="rotate(-90 93.9 44.6)">AVDDL</text>
<text x="96.6" y="44.6" transform="rotate(-90 96.6 44.6)">AVDDL</text>
<text x="99.3" y="44.6" transform="rotate(-90 99.3 44.6)">AVDDL</text>
<text x="102.1" y="44.6" transform="rotate(-90 102.1 44.6)">AVDDL</text>
<text x="104.8" y="44.7" transform="rotate(-90 104.8 44.7)">DVDDL</text>
<text x="107.6" y="44.5" transform="rotate(-90 107.6 44.5)">VDD33</text>
<text x="110.3" y="45.3" transform="rotate(-90 110.3 45.3)">AVDD33</text>
<text x="113.1" y="47.4" transform="rotate(-90 113.1 47.4)">VDDH_REG</text>
<text x="115.8" y="47.8" transform="rotate(-90 115.8 47.8)">VDDIO_REG</text>
<text x="118.8" y="43.1">TRXN0</text>
<text x="118.8" y="47.2">TRXN1</text>
<text x="118.8" y="45.8">TRXP1</text>
<text x="88.5" y="52.7">RXD3</text>
<text x="88.5" y="51.3">RXD2</text>
<text x="88.5" y="50">RXD1</text>
<text x="88.5" y="48.6">RXD0</text>
<text x="118.8" y="51.3">TRXN2</text>
<text x="118.8" y="50">TRXP2</text>
<text x="88.5" y="58.2">RX_DV</text>
<text x="88.5" y="55.4">TX_EN</text>
<text x="118.8" y="55.4">TRXN3</text>
<text x="118.8" y="54.1">TRXP3</text>
<text x="120.8" y="59.6">SIP</text>
<text x="88.5" y="60.9">RX_CLK</text>
<text x="88.5" y="63.7">GTX_CLK</text>
<text x="120.1" y="65">SON</text>
<text x="120.2" y="63.7">SOP</text>
<text x="120.7" y="60.9">SIN</text>
<text x="88.5" y="67.8">CLK_25M</text>
<text x="88.5" y="70.5">PPS</text>
<text x="119.6" y="71.9">MDIO</text>
<text x="120" y="70.5">MDC</text>
<text x="121.1" y="67.8">SD</text>
<text x="88.5" y="77.4">XTLO</text>
<text x="88.5" y="76">XTLI</text>
<text x="88.5" y="73.3">RST</text>
<text x="117.2" y="76">LED_ACT</text>
<text x="88.5" y="82.9">INT</text>
<text x="88.5" y="80.1">RBIAS</text>
<text x="112.9" y="81.5">LED_LINK10_100</text>
<text x="114.3" y="78.8">LED_LINK1000</text>
<text x="88.5" y="85.6">WOL_INT</text>
<text x="104.8" y="85.7" transform="rotate(-90 104.8 85.7)">EP</text>
</g>
<g font-size="1.2" fill="#808080">
<text x="128.9" y="67">R170</text>
<text x="138.5" y="67">DNI</text>
<text x="63.1" y="87.5">DNI</text>
<text x="63.1" y="84.8">DNI</text>
<text x="68.6" y="87.5">R124</text>
<text x="68.6" y="84.8">R173</text>
<text x="130.3" y="84.8">C240</text>
<text x="130.3" y="86.2">DNI</text>
<text x="148.1" y="84.8">C229</text>
<text x="148.1" y="86.2">DNI</text>
<text x="159.1" y="84.8">C226</text>
<text x="159.1" y="86.2">DNI</text>
<text x="76.8" y="163">R25</text>
<text x="76.8" y="164.3">DNI</text>
</g>
<g font-size="1">
<text x="28.8" y="1">5</text>
<text x="83.7" y="1">4</text>
<text x="138.5" y="1">3</text>
<text x="193.4" y="1">2</text>
<text x="248.3" y="1">1</text>
<text x=".4" y="28">D</text>
<text x="276.1" y="28">D</text>
<text x=".4" y="79.4">C</text>
<text x="276.1" y="79.4">C</text>
<text x=".4" y="130.9">B</text>
<text x="276.1" y="130.9">B</text>
<text x=".4" y="182.3">A</text>
<text x="276.1" y="182.3">A</text>
<text x="28.8" y="208.2">5</text>
<text x="83.7" y="208.2">4</text>
<text x="138.5" y="208.2">3</text>
<text x="193.4" y="208.2">2</text>
<text x="248.3" y="208.2">1</text>
</g>
</svg>
